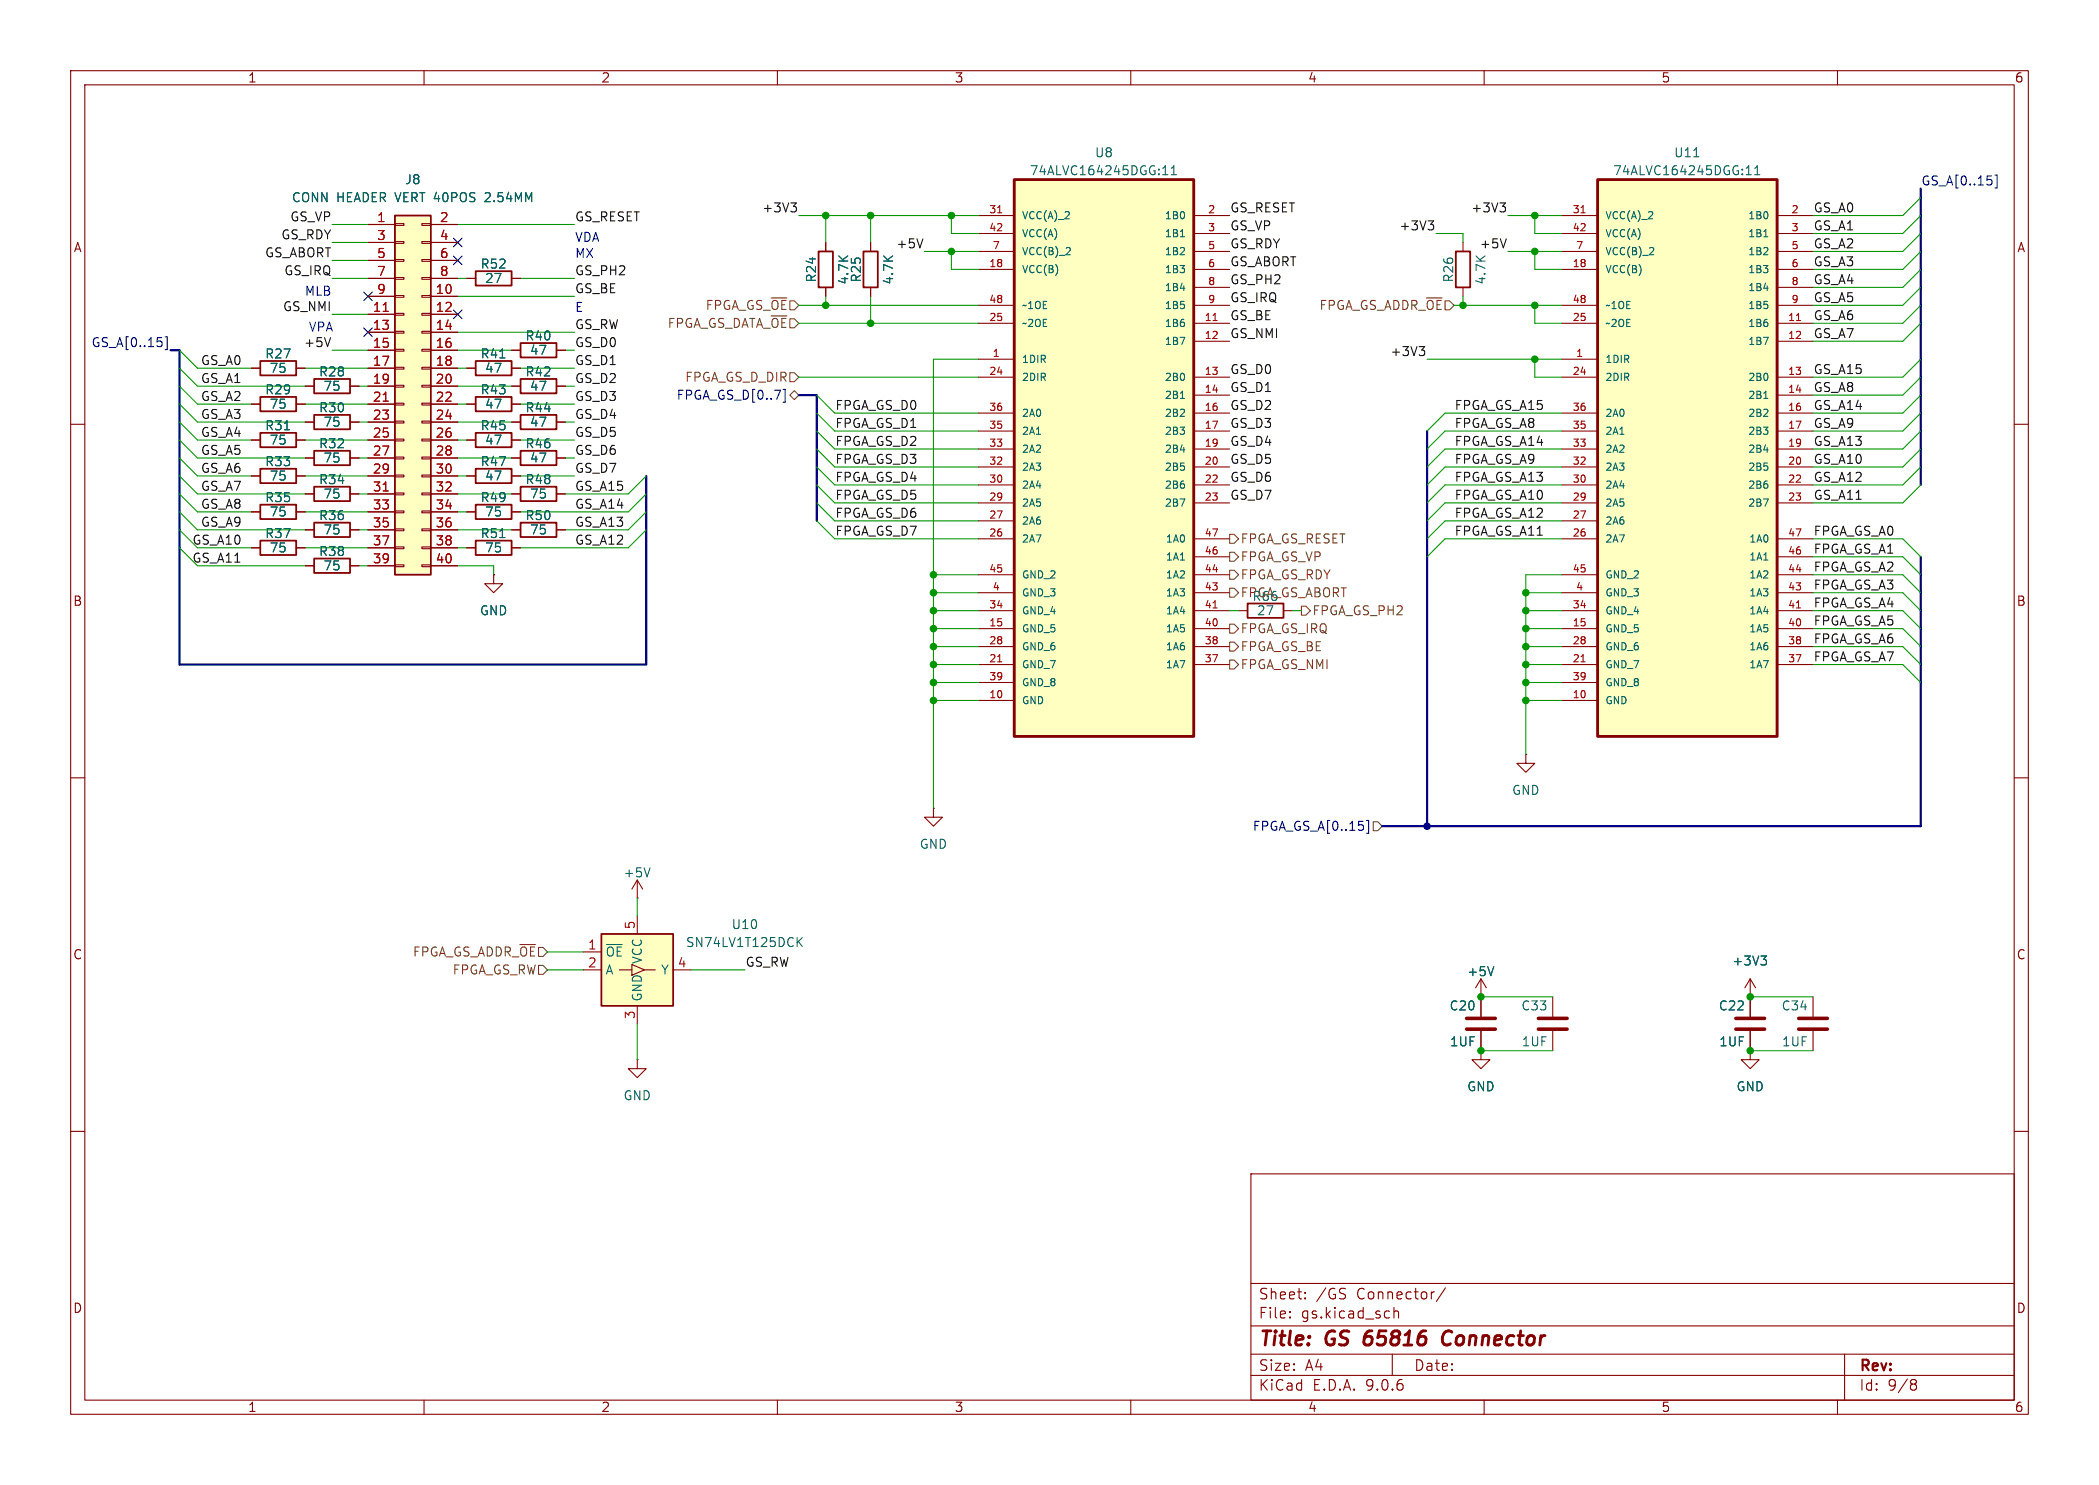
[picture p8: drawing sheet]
<svg xmlns="http://www.w3.org/2000/svg" width="297mm" height="210mm" viewBox="0 0 297 210" stroke-linecap="round" stroke-linejoin="round" font-family="sans-serif">
<g fill="none" stroke="#840000" stroke-width=".15">
<path d="M10 10h277v190h-277zM12 12h273v186h-273zM60 10v2M110 10v2M160 10v2M210 10v2M260 10v2M123.2 34.3v1.3M207 34.3v1.3M35.6 57.2h1.2M35.6 52.1h1.2M41.9 57.2h1.3"/>
<path d="M41.9 52.1h1.3M43.2 59.7h1.2M43.2 54.6h1.2M49.5 59.7h1.3M49.5 54.6h1.3M72.4 59.7h1.3M72.4 54.6h1.3M72.4 49.5h1.3M78.7 59.7h1.3M78.7 54.6h1.3M78.7 49.5h1.3M123.2 40.6v1.3"/>
<path d="M207 40.6v1.3M10 60h2M35.6 62.2h1.2M35.6 67.3h1.2M41.9 62.2h1.3M41.9 67.3h1.3M43.2 64.8h1.2M43.2 74.9h1.2M43.2 69.9h1.2M49.5 64.8h1.3M49.5 74.9h1.3M49.5 69.9h1.3"/>
<path d="M72.4 64.8h1.3M72.4 74.9h1.3M72.4 69.9h1.3M78.7 64.8h1.3M78.7 74.9h1.3M78.7 69.9h1.3M285 60h2M10 110h2M285 110h2M209.5 138.4l-.7 1.3M209.5 138.4l.8 1.3M209.5 138.4v5.4"/>
<path d="M247.6 138.4l-.7 1.3M247.6 138.4l.8 1.3M247.6 138.4v2.6M209.5 141h.1M209.5 148.6v1.3h1.3l-1.3 1.2-1.2-1.2h1.2M209.5 148.6h.1M209.5 145.8v2.8M219.7 141v2.8M219.7 145.8v2.8M247.6 141h.1M247.6 148.6v1.3h1.3l-1.3 1.2-1.2-1.2h1.2M247.6 148.6h.1"/>
<path d="M10 160h2M177 166h108v32h-108zM285 160h2M60 198v2M110 198v2M160 198v2M177 194.5h108M177 191.5h108M177 187.5h108M177 181.5h108M182.5 186.3h.1l-.1 .1M182.5 186.3v.1"/>
<path d="M182.5 185.5v.1M182.5 185.5h.1l-.1 .1M184.7 183.6v.1M184.7 183.6h-.1l.1 .1M184.7 182.8v.1M184.7 182.8h-.1l.1 .1M197 191.5v3M197.2 184.9v1.5M197.2 185.5a.37 .37 0 0 1 .7 .1v.8M204.5 182.1l-1.3 2M210 198v2M260 198v2"/>
<path d="M261 191.5v6.5M270.6 195.1l.4 .1a.31 .31 0 0 1 .2 .3 .31 .31 0 0 1-.3 .2M270.6 195.7h.3M270.9 195.7l.2 .2 .1 .4-.2 .2-.4 .1"/>
</g>
<path d="M193.2 188.7l-.2 1.1 .1 .3 .2 .1M193.3 189.1l-.3 .3M205.1 188.2a1.13 1.13 0 0 0-1 .7 1.13 1.13 0 0 0 .3 1.2l.2 .1 .5-.1" fill="none" stroke="#840000" stroke-width=".4"/>
<g fill="none" stroke="#840000" stroke-width=".25">
<path d="M122.2 35.6h2v5h-2zM206 35.6h2v5h-2zM36.8 56.1h5.1v2.1h-5.1zM36.8 51.1h5.1v2h-5.1zM44.4 58.7h5.1v2h-5.1zM44.4 53.6h5.1v2h-5.1zM73.7 58.7h5v2h-5zM73.7 48.5h5v2h-5zM73.7 53.6h5v2h-5zM36.8 61.2h5.1v2h-5.1zM36.8 66.3h5.1v2h-5.1zM44.4 63.8h5.1v2h-5.1z"/>
<path d="M44.4 73.9h5.1v2h-5.1zM44.4 68.8h5.1v2.1h-5.1zM73.7 73.9h5v2h-5zM73.7 63.8h5v2h-5zM73.7 68.8h5v2.1h-5z"/>
</g>
<path d="M40.2 60.8h.8M211.4 136.7l-.5 1.3M249.2 135.2h.7l-.4 .5M249.7 135.7l.2 .2v.3l-.2 .3" fill="none" stroke="#006464" stroke-width=".15"/>
<path d="M207.5 144h4.1M207.5 145.5h4.1M217.7 144h4M217.7 145.5h4" fill="none" stroke="#840000" stroke-width=".51"/>
<path d="M85.1 132.1h10.1v10.1h-10.1z" fill="#ffffc2"/>
<path d="M85.1 132.1h10.1v10.1h-10.1z" fill="none" stroke="#840000" stroke-width=".25"/>
<path d="M82.5 137.2h2.6M82.5 134.6h2.6M87.6 137.2h1.8M89.4 136.4l1.8 .8-1.8 .7zM90.2 127h.1M90.2 124.5v2.5M90.2 129.5v2.6M90.2 124.5l-.8 1.2M90.2 124.5l.7 1.2M91.2 137.2h1.5M95.2 137.2h2.6M90.2 142.2v2.6" fill="none" stroke="#840000" stroke-width=".15"/>
<path d="M92 122.7l-.4 1.3M113 133.1l.5 .8M113.5 132.6l-.7 .7" fill="none" stroke="#006464" stroke-width=".15"/>
<path d="M143.5 25.4h25.4v78.7h-25.4z" fill="#ffffc2"/>
<path d="M143.5 25.4h25.4v78.7h-25.4z" fill="none" stroke="#840000" stroke-width=".41"/>
<g fill="none" stroke="#840000" stroke-width=".15">
<path d="M138.4 30.5h5.1M138.4 33h5.1M138.4 35.6h5.1M138.4 38.1h5.1M168.9 30.5h5.1M168.9 33h5.1M168.9 35.6h5.1M168.9 38.1h5.1M138.4 43.2h5.1M138.4 45.7h5.1M138.4 50.8h5.1M138.4 53.3h5.1"/>
<path d="M138.4 58.4h5.1M168.9 43.2h5.1M168.9 45.7h5.1M168.9 53.3h5.1M168.9 58.4h5.1M168.9 40.6h5.1M168.9 48.3h5.1M168.9 55.9h5.1M66 72.4h1.3M66 77.5h1.3M66 67.3h1.3M72.4 72.4h1.3"/>
<path d="M72.4 77.5h1.3M72.4 67.3h1.3M138.4 61h5.1M138.4 63.5h5.1M138.4 66h5.1M138.4 68.6h5.1M138.4 71.1h5.1M138.4 73.7h5.1M138.4 76.2h5.1M168.9 61h5.1M168.9 63.5h5.1M168.9 66h5.1"/>
<path d="M168.9 68.6h5.1M168.9 71.1h5.1M168.9 76.2h5.1M168.9 78.7h5.1M43.2 80h1.2M49.5 80h1.3M69.8 81.3v1.3h1.3l-1.3 1.2-1.2-1.2h1.2M69.8 81.3h.1M138.4 81.3h5.1M138.4 83.8h5.1M138.4 86.4h5.1M138.4 88.9h5.1"/>
<path d="M138.4 94h5.1M138.4 96.5h5.1M138.4 99.1h5.1M138.4 91.4h5.1M168.9 81.3h5.1M168.9 83.8h5.1M168.9 86.4h5.1M168.9 88.9h5.1M168.9 94h5.1M168.9 91.4h5.1M175.3 86.4h1.2M181.6 86.4h1.3"/>
<path d="M90.2 149.9v1.2h1.2l-1.2 1.3-1.3-1.3h1.3M90.2 149.9h.1"/>
</g>
<path d="M141.2 30.1h.5M171.6 45.3h.6M141.2 93.6h.5M171.6 86h.6" fill="none" stroke="#a90000" stroke-width=".15"/>
<path d="M151.4 35.1v.1v.2l-.6 .6h.6M164.5 24.7h.8M164.8 23.6l.1-.2v1.3M165.7 24.7h.8M165.7 23.8l.4-.4v1.3M167 33.5h.6M167 56.3h.6M70.7 76h.8M167 79.2h.6" fill="none" stroke="#006464" stroke-width=".15"/>
<path d="M44.4 79h5.1v2h-5.1zM67.3 71.4h5.1v2h-5.1zM67.3 76.5h5.1v2h-5.1zM67.3 66.3h5.1v2h-5.1zM176.5 85.3h5.1v2.1h-5.1z" fill="none" stroke="#840000" stroke-width=".25"/>
<path d="M226.1 25.4h25.4v78.7h-25.4z" fill="#ffffc2"/>
<path d="M226.1 25.4h25.4v78.7h-25.4z" fill="none" stroke="#840000" stroke-width=".41"/>
<g fill="none" stroke="#840000" stroke-width=".15">
<path d="M66 39.4h1.3M72.4 39.4h1.3M221 30.5h5.1M221 33h5.1M221 35.6h5.1M221 38.1h5.1M251.5 30.5h5M251.5 33h5M251.5 35.6h5M251.5 38.1h5M66 57.2h1.3M72.4 57.2h1.3"/>
<path d="M221 43.2h5.1M221 45.7h5.1M221 50.8h5.1M221 53.3h5.1M221 58.4h5.1M251.5 43.2h5M251.5 45.7h5M251.5 53.3h5M251.5 58.4h5M251.5 40.6h5M251.5 48.3h5M251.5 55.9h5"/>
<path d="M66 62.2h1.3M72.4 62.2h1.3M221 61h5.1M221 63.5h5.1M221 66h5.1M221 68.6h5.1M221 71.1h5.1M221 73.7h5.1M221 76.2h5.1M251.5 61h5M251.5 63.5h5M251.5 66h5"/>
<path d="M251.5 68.6h5M251.5 71.1h5M251.5 76.2h5M251.5 78.7h5M221 81.3h5.1M221 83.8h5.1M221 86.4h5.1M221 88.9h5.1M221 94h5.1M221 96.5h5.1M221 99.1h5.1M221 91.4h5.1"/>
<path d="M251.5 81.3h5M251.5 83.8h5M251.5 86.4h5M251.5 88.9h5M251.5 94h5M251.5 91.4h5"/>
</g>
<path d="M223.7 30.1h.6M254.2 45.3h.6M223.7 93.6h.6M254.2 86h.6" fill="none" stroke="#a90000" stroke-width=".15"/>
<path d="M233.9 35.1l.1 .1-.1 .2-.5 .6h.6M239.7 22.2h.7M247.1 24.7h.7M247.3 23.6l.1-.2v1.3M248.3 24.7h.7M248.3 23.8l.3-.4v1.3M249.6 33.5h.6M249.6 56.3h.6M249.6 79.2h.6" fill="none" stroke="#006464" stroke-width=".15"/>
<path d="M67.3 38.4h5.1v2h-5.1zM67.3 56.1h5.1v2.1h-5.1zM67.3 61.2h5.1v2h-5.1z" fill="none" stroke="#840000" stroke-width=".25"/>
<path d="M55.9 30.5h5.1v50.8h-5.1z" fill="#ffffc2"/>
<path d="M55.9 30.5h5.1v50.8h-5.1zM115.8 35.6h2.1v5h-2.1zM67.3 51.1h5.1v2h-5.1zM36.8 76.5h5.1v2h-5.1zM36.8 71.4h5.1v2h-5.1z" fill="none" stroke="#840000" stroke-width=".25"/>
<g fill="none" stroke="#840000" stroke-width=".15">
<path d="M52.1 31.8h3.8M52.1 34.3h3.8M52.1 36.8h3.8M52.1 39.4h3.8M55.9 31.6h1.2v.3h-1.2zM55.9 34.2h1.2v.2h-1.2zM55.9 36.7h1.2v.3h-1.2zM55.9 39.2h1.2v.3h-1.2zM59.7 31.6h1.3v.3h-1.3zM59.7 34.2h1.3v.2h-1.3zM59.7 36.7h1.3v.3h-1.3zM59.7 39.2h1.3v.3h-1.3z"/>
<path d="M61 31.8h3.8M61 34.3h3.8M61 36.8h3.8M61 39.4h3.8M66 39.4h1.3M72.4 39.4h1.3M116.8 34.3v1.3M123.2 34.3v1.3M35.6 52.1h1.2M35.6 57.2h1.2M41.9 52.1h1.3M41.9 57.2h1.3"/>
<path d="M43.2 54.6h1.2M43.2 59.7h1.2M49.5 54.6h1.3M49.5 59.7h1.3M52.1 41.9h3.8M52.1 44.5h3.8M52.1 47h3.8M52.1 49.5h3.8M52.1 52.1h3.8M52.1 54.6h3.8M52.1 57.2h3.8M52.1 59.7h3.8"/>
<path d="M55.9 41.8h1.2v.2h-1.2zM55.9 44.3h1.2v.3h-1.2zM55.9 46.9h1.2v.2h-1.2zM55.9 49.4h1.2v.3h-1.2zM55.9 51.9h1.2v.3h-1.2zM55.9 54.5h1.2v.2h-1.2zM55.9 57h1.2v.3h-1.2zM55.9 59.6h1.2v.2h-1.2zM59.7 41.8h1.3v.2h-1.3zM59.7 44.3h1.3v.3h-1.3zM59.7 46.9h1.3v.2h-1.3zM59.7 49.4h1.3v.3h-1.3z"/>
<path d="M59.7 51.9h1.3v.3h-1.3zM59.7 54.5h1.3v.2h-1.3zM59.7 57h1.3v.3h-1.3zM59.7 59.6h1.3v.2h-1.3zM61 41.9h3.8M61 44.5h3.8M61 47h3.8M61 49.5h3.8M61 52.1h3.8M61 54.6h3.8M61 57.2h3.8M61 59.7h3.8"/>
<path d="M66 52.1h1.3M66 57.2h1.3M72.4 49.5h1.3M72.4 52.1h1.3M72.4 54.6h1.3M72.4 57.2h1.3M72.4 59.7h1.3M78.7 49.5h1.3M78.7 54.6h1.3M78.7 59.7h1.3M116.8 40.6v1.3M123.2 40.6v1.3"/>
<path d="M35.6 62.2h1.2M35.6 67.3h1.2M35.6 72.4h1.2M35.6 77.5h1.2M41.9 62.2h1.3M41.9 67.3h1.3M41.9 72.4h1.3M41.9 77.5h1.3M43.2 64.8h1.2M43.2 69.9h1.2M43.2 74.9h1.2M49.5 64.8h1.3"/>
<path d="M49.5 69.9h1.3M49.5 74.9h1.3M52.1 62.2h3.8M52.1 64.8h3.8M52.1 67.3h3.8M52.1 69.9h3.8M52.1 72.4h3.8M52.1 74.9h3.8M52.1 77.5h3.8M55.9 62.1h1.2v.3h-1.2zM55.9 64.6h1.2v.3h-1.2zM55.9 67.2h1.2v.2h-1.2z"/>
<path d="M55.9 69.7h1.2v.3h-1.2zM55.9 72.3h1.2v.2h-1.2zM55.9 74.8h1.2v.3h-1.2zM55.9 77.3h1.2v.3h-1.2zM55.9 79.9h1.2v.2h-1.2zM59.7 62.1h1.3v.3h-1.3zM59.7 64.6h1.3v.3h-1.3zM59.7 67.2h1.3v.2h-1.3zM59.7 69.7h1.3v.3h-1.3zM59.7 72.3h1.3v.2h-1.3zM59.7 74.8h1.3v.3h-1.3zM59.7 77.3h1.3v.3h-1.3z"/>
<path d="M59.7 79.9h1.3v.2h-1.3zM61 62.2h3.8M61 64.8h3.8M61 67.3h3.8M61 69.9h3.8M61 72.4h3.8M61 74.9h3.8M61 77.5h3.8M66 62.2h1.3M66 67.3h1.3M66 72.4h1.3M66 77.5h1.3"/>
<path d="M72.4 62.2h1.3M72.4 64.8h1.3M72.4 67.3h1.3M72.4 69.9h1.3M72.4 72.4h1.3M72.4 74.9h1.3M72.4 77.5h1.3M78.7 64.8h1.3M78.7 69.9h1.3M78.7 74.9h1.3M43.2 80h1.2M49.5 80h1.3"/>
<path d="M52.1 80h3.8M61 80h3.8M69.8 81.3h.1M132.1 114.3v1.3h1.2l-1.2 1.2-1.3-1.2h1.3M132.1 114.3h.1M215.9 106.7v1.3h1.3l-1.3 1.2-1.3-1.2h1.3M215.9 106.7h.1M209.5 141h.1M209.5 148.6h.1M209.5 141v2.8M209.5 145.8v2.8M247.6 141h.1"/>
<path d="M247.6 148.6h.1M247.6 141v2.8M247.6 145.8v2.8M256.5 141v2.8M256.5 145.8v2.8"/>
</g>
<path d="M54.2 44h.7M54.2 56.7h.7M54.2 69.4h.7" fill="none" stroke="#a90000" stroke-width=".15"/>
<path d="M70.7 50.6h.8M40.2 60.8h.8M70.7 76h.8M211.4 136.7l-.5 1.3M249.2 135.2h.7l-.4 .5M249.7 135.7l.2 .2v.3l-.2 .3" fill="none" stroke="#006464" stroke-width=".15"/>
<path d="M245.6 144h4.1M245.6 145.5h4.1M254.5 144h4.1M254.5 145.5h4.1" fill="none" stroke="#840000" stroke-width=".51"/>
<g fill="none" stroke="#000084" stroke-width=".15">
<path d="M64.2 36.2l1.2 1.2M64.2 33.7l1.2 1.2M65.4 33.7l-1.2 1.2M65.4 36.2l-1.2 1.2M282.3 24.8h.3v1.8h-.3M23.4 47.6h.3v1.8h-.3M51.5 46.4l1.2 1.2M51.5 41.3l1.2 1.2M52.7 46.4l-1.2 1.2M52.7 41.3l-1.2 1.2M64.2 43.8l1.2 1.3M65.4 43.8l-1.2 1.3"/>
<path d="M110.8 55.1h.3v1.8h-.3M193.4 116h.3v1.8h-.3"/>
</g>
<path d="M111.8 55.9l.6-.7 .6 .7-.6 .6zM111.8 52.7h.6l.6 .6-.6 .7h-.6zM174 78.1h.6l.7 .6-.7 .7h-.6zM174 75.6h.6l.7 .6-.7 .6h-.6zM174 93.3h.6l.7 .7-.7 .6h-.6zM174 90.8h.6l.7 .6-.7 .7h-.6zM174 88.3h.6l.7 .6-.7 .6h-.6zM174 80.6h.6l.7 .7-.7 .6h-.6zM174 83.2h.6l.7 .6-.7 .7h-.6zM184.1 85.7h.7l.6 .7-.6 .6h-.7zM194.3 116.2h.6l.7 .6-.7 .7h-.6zM76.2 136.5h.6l.7 .7-.7 .6h-.6z" fill="none" stroke="#725600" stroke-width=".15"/>
<path d="M111.9 28.7h.8l-.4 .5M112.4 29.2l.3 .2v.3l-.3 .3M130.6 33.8l-.4 1.2M202.1 31.2h.8l-.5 .5M202.6 31.7l.3 .3v.3l-.3 .2M212.2 28.7h.8l-.4 .5M212.8 29.2l.2 .2v.3l-.2 .3M213.1 33.8l-.4 1.2M46.8 47.7l-.5 1.3M200.8 49h.8l-.4 .5M201.3 49.5l.3 .2v.3l-.3 .3" fill="none" stroke="#0f0f0f" stroke-width=".15"/>
<path d="M271.8 26.7v41.9M24.1 49.5h1.3v44.5h66v-26.7M113 55.9h2.6v17.8M201.9 61v55.8M271.8 78.7v38.1h-76.2" fill="none" stroke="#000084" stroke-width=".3"/>
<g fill="none" stroke="#009600" stroke-width=".15">
<path d="M47 39.4h5.1M47 31.8h5.1M47 34.3h5.1M47 36.8h5.1M64.8 39.4h1.2M64.8 31.8h16.5M73.7 39.4h7.6M113 30.5h25.4M116.8 30.5v3.8M123.2 30.5v3.8M130.8 35.6h7.6M134.6 35.6v2.5h3.8"/>
<path d="M134.6 30.5v2.5h3.8M203.2 33h3.8v1.3M213.4 35.6h7.6M213.4 30.5h7.6M217.2 30.5v2.5h3.8M217.2 35.6v2.5h3.8M271.8 33l-2.6 2.6h-12.7M271.8 27.9l-2.6 2.6h-12.7M271.8 38.1l-2.6 2.5h-12.7M271.8 35.6l-2.6 2.5h-12.7M271.8 30.5l-2.6 2.5h-12.7M25.4 57.2l2.5 2.5h15.3"/>
<path d="M25.4 59.7l2.5 2.5h7.7M25.4 52.1l2.5 2.5h15.3M25.4 49.5l2.5 2.6h7.7M25.4 54.6l2.5 2.6h7.7M43.2 52.1h8.9M43.2 57.2h8.9M47 49.5h5.1M47 44.5h5.1M50.8 59.7h1.3M50.8 54.6h1.3M64.8 59.7h7.6M64.8 54.6h7.6"/>
<path d="M64.8 52.1h1.2M64.8 57.2h1.2M64.8 49.5h7.6M64.8 41.9h16.5M64.8 47h16.5M73.7 52.1h7.6M73.7 57.2h7.6M80 59.7h1.3M80 54.6h1.3M80 49.5h1.3M113 53.3h25.4M113 43.2h25.4"/>
<path d="M113 45.7h25.4M115.6 58.4l2.5 2.6h20.3M115.6 55.9l2.5 2.5h20.3M116.8 41.9v1.3M123.2 41.9v3.8M138.4 50.8h-6.3v63.5M201.9 50.8h19.1M207 41.9v1.3h14M217.2 50.8v2.5h3.8M217.2 43.2v2.5h3.8M221 58.4h-16.5l-2.6 2.6M271.8 58.4l-2.6 2.6h-12.7"/>
<path d="M271.8 55.9l-2.6 2.5h-12.7M271.8 50.8l-2.6 2.5h-12.7M271.8 53.3l-2.6 2.6h-12.7M271.8 40.6l-2.6 2.6h-12.7M271.8 43.2l-2.6 2.5h-12.7M271.8 45.7l-2.6 2.6h-12.7M25.4 64.8l2.5 2.5h7.7M25.4 62.2l2.5 2.6h15.3M25.4 77.5l2.5 2.5h15.3M25.4 69.9l2.5 2.5h7.7M25.4 74.9l2.5 2.6h7.7M25.4 72.4l2.5 2.5h15.3"/>
<path d="M25.4 67.3l2.5 2.6h15.3M43.2 67.3h8.9M43.2 62.2h8.9M43.2 72.4h8.9M43.2 77.5h8.9M50.8 64.8h1.3M50.8 74.9h1.3M50.8 69.9h1.3M64.8 67.3h1.2M64.8 62.2h1.2M64.8 64.8h7.6M64.8 72.4h1.2"/>
<path d="M64.8 77.5h1.2M64.8 74.9h7.6M64.8 69.9h7.6M73.7 67.3h7.6M73.7 62.2h7.6M80 64.8h1.3M91.4 69.9l-2.5 2.5h-15.2M91.4 74.9l-2.5 2.6h-15.2M91.4 72.4l-2.5 2.5h-8.9M91.4 67.3l-2.5 2.6h-8.9M115.6 63.5l2.5 2.5h20.3M115.6 73.7l2.5 2.5h20.3"/>
<path d="M115.6 68.6l2.5 2.5h20.3M115.6 66l2.5 2.6h20.3M115.6 61l2.5 2.5h20.3M115.6 71.1l2.5 2.6h20.3M221 66h-16.5l-2.6 2.6M221 61h-16.5l-2.6 2.5M221 76.2h-16.5l-2.6 2.5M221 71.1h-16.5l-2.6 2.6M221 68.6h-16.5l-2.6 2.5M221 63.5h-16.5l-2.6 2.5M221 73.7h-16.5l-2.6 2.5M256.5 76.2h12.7l2.6 2.5"/>
<path d="M256.5 78.7h12.7l2.6 2.6M271.8 63.5l-2.6 2.5h-12.7M271.8 68.6l-2.6 2.5h-12.7M271.8 66l-2.6 2.6h-12.7M271.8 61l-2.6 2.5h-12.7M50.8 80h1.3M64.8 80h5v1.3M132.1 96.5h6.3M132.1 94h6.3M132.1 88.9h6.3M132.1 91.4h6.3M132.1 86.4h6.3"/>
<path d="M132.1 83.8h6.3M132.1 81.3h6.3M132.1 99.1h6.3M174 86.4h1.3M182.9 86.4h1.2M215.9 96.5h5.1M215.9 94h5.1M215.9 88.9h5.1M215.9 91.4h5.1M215.9 86.4h5.1M215.9 83.8h5.1M215.9 99.1h5.1"/>
<path d="M221 81.3h-5.1v25.4M256.5 94h12.7l2.6 2.5M256.5 88.9h12.7l2.6 2.5M256.5 91.4h12.7l2.6 2.6M256.5 86.4h12.7l2.6 2.5M256.5 83.8h12.7l2.6 2.6M256.5 81.3h12.7l2.6 2.5M77.5 137.2h5M77.5 134.6h5M90.2 127v2.5M97.8 137.2h7.6M90.2 144.8v5.1"/>
<path d="M209.5 141h10.2M209.5 148.6h10.2M247.6 141h8.9M247.6 148.6h8.9"/>
</g>
<g fill="#009600" stroke="#009600" stroke-width=".15">
<circle cx="209.5" cy="141" r=".46"/>
<circle cx="215.9" cy="99.1" r=".46"/>
<circle cx="215.9" cy="96.5" r=".46"/>
<circle cx="215.9" cy="88.9" r=".46"/>
<circle cx="215.9" cy="94" r=".46"/>
<circle cx="215.9" cy="91.4" r=".46"/>
<circle cx="215.9" cy="83.8" r=".46"/>
<circle cx="247.6" cy="141" r=".46"/>
<circle cx="247.6" cy="148.6" r=".46"/>
<circle cx="209.5" cy="148.6" r=".46"/>
<circle cx="217.2" cy="35.6" r=".46"/>
<circle cx="217.2" cy="30.5" r=".46"/>
<circle cx="217.2" cy="50.8" r=".46"/>
<circle cx="217.2" cy="43.2" r=".46"/>
<circle cx="207" cy="43.2" r=".46"/>
<circle cx="215.9" cy="86.4" r=".46"/>
<circle cx="132.1" cy="81.3" r=".46"/>
<circle cx="132.1" cy="99.1" r=".46"/>
<circle cx="132.1" cy="96.5" r=".46"/>
<circle cx="132.1" cy="88.9" r=".46"/>
<circle cx="132.1" cy="86.4" r=".46"/>
<circle cx="132.1" cy="83.8" r=".46"/>
<circle cx="132.1" cy="94" r=".46"/>
<circle cx="132.1" cy="91.4" r=".46"/>
<circle cx="116.8" cy="30.5" r=".46"/>
<circle cx="116.8" cy="43.2" r=".46"/>
<circle cx="134.6" cy="35.6" r=".46"/>
<circle cx="123.2" cy="45.7" r=".46"/>
<circle cx="123.2" cy="30.5" r=".46"/>
<circle cx="134.6" cy="30.5" r=".46"/>
</g>
<circle cx="201.9" cy="116.8" r=".46" fill="#000084" stroke="#000084" stroke-width=".15"/>
<g font-size="2.8" fill="#840000">
<text x="178" y="190.9">Title:</text>
<text x="187.7" y="190.9">GS</text>
<text x="193.9" y="190.9">65816</text>
<text x="205.7" y="190.9">Connector</text>
</g>
<g font-size="2.1" fill="#840000">
<text x="178" y="184">Sheet:</text>
<text x="186.2" y="184">/GS</text>
<text x="192" y="184">Connector/</text>
<text x="178" y="186.7">File:</text>
<text x="184.1" y="186.7">gs.kicad_sch</text>
<text x="178" y="196.9">KiCad</text>
<text x="178" y="194.1">Size:</text>
<text x="184.7" y="194.1">A4</text>
<text x="185.7" y="196.9">E.D.A.</text>
<text x="193.3" y="196.9">9.0.6</text>
<text x="200" y="194.1">Date:</text>
<text x="263" y="194.3">Rev:</text>
<text x="263" y="196.9">Id:</text>
<text x="267.1" y="196.9">9/8</text>
</g>
<g font-size="1.8" fill="#840000">
<text x="35" y="11.9">1</text>
<text x="85" y="11.9">2</text>
<text x="135" y="11.9">3</text>
<text x="185" y="11.9">4</text>
<text x="235" y="11.9">5</text>
<text x="285" y="11.9">6</text>
<text x="10.3" y="35.9">A</text>
<text x="285.3" y="35.9">A</text>
<text x="10.3" y="85.9">B</text>
<text x="285.3" y="85.9">B</text>
<text x="10.3" y="135.9">C</text>
<text x="285.3" y="135.9">C</text>
<text x="10.3" y="185.9">D</text>
<text x="285.3" y="185.9">D</text>
<text x="35" y="199.9">1</text>
<text x="85" y="199.9">2</text>
<text x="135" y="199.9">3</text>
<text x="185" y="199.9">4</text>
<text x="235" y="199.9">5</text>
<text x="285" y="199.9">6</text>
</g>
<g font-size="1.8" fill="#006464">
<text x="154.8" y="22.5">U8</text>
<text x="236.8" y="22.5">U11</text>
<text x="41.2" y="28.8">CONN HEADER VERT 40POS</text>
<text x="57.2" y="26.3">J8</text>
<text x="69.1" y="28.8">2.54MM</text>
<text x="145.6" y="25">74ALVC164245DGG:11</text>
<text x="228.2" y="25">74ALVC164245DGG:11</text>
<text x="67.9" y="38.2">R52</text>
<text x="68.5" y="40.2">27</text>
<text x="115.7" y="40" transform="rotate(-90 115.7 40)">R24</text>
<text x="120.2" y="40.3" transform="rotate(-90 120.2 40.3)">4.7K</text>
<text x="122" y="40" transform="rotate(-90 122 40)">R25</text>
<text x="126.6" y="40.3" transform="rotate(-90 126.6 40.3)">4.7K</text>
<text x="205.8" y="40" transform="rotate(-90 205.8 40)">R26</text>
<text x="210.4" y="40.3" transform="rotate(-90 210.4 40.3)">4.7K</text>
<text x="37.4" y="50.9">R27</text>
<text x="38.1" y="52.9">75</text>
<text x="45" y="53.4">R28</text>
<text x="67.9" y="50.9">R41</text>
<text x="68.5" y="52.9">47</text>
<text x="74.3" y="48.4">R40</text>
<text x="74.3" y="53.4">R42</text>
<text x="74.9" y="50.4">47</text>
<text x="37.4" y="56">R29</text>
<text x="38.1" y="58">75</text>
<text x="45" y="58.5">R30</text>
<text x="45.7" y="55.5">75</text>
<text x="67.9" y="56">R43</text>
<text x="68.5" y="58">47</text>
<text x="74.3" y="58.5">R44</text>
<text x="74.9" y="55.5">47</text>
<text x="37.4" y="61.1">R31</text>
<text x="38.1" y="63.1">75</text>
<text x="45" y="63.6">R32</text>
<text x="45.7" y="60.6">75</text>
<text x="45.7" y="65.6">75</text>
<text x="67.9" y="61.1">R45</text>
<text x="68.5" y="63.1">47</text>
<text x="74.3" y="63.6">R46</text>
<text x="74.9" y="60.6">47</text>
<text x="74.9" y="65.6">47</text>
<text x="37.4" y="66.1">R33</text>
<text x="37.4" y="71.2">R35</text>
<text x="38.1" y="68.2">75</text>
<text x="45" y="68.7">R34</text>
<text x="45.7" y="70.7">75</text>
<text x="67.9" y="71.2">R49</text>
<text x="67.9" y="66.1">R47</text>
<text x="68.5" y="68.2">47</text>
<text x="74.3" y="68.7">R48</text>
<text x="74.9" y="70.7">75</text>
<text x="37.4" y="76.3">R37</text>
<text x="38.1" y="73.3">75</text>
<text x="45" y="73.8">R36</text>
<text x="45.7" y="75.8">75</text>
<text x="67.9" y="76.3">R51</text>
<text x="68.5" y="73.3">75</text>
<text x="74.3" y="73.8">R50</text>
<text x="74.9" y="75.8">75</text>
<text x="38.1" y="78.3">75</text>
<text x="45" y="78.8">R38</text>
<text x="45.7" y="80.9">75</text>
<text x="68.5" y="78.3">75</text>
<text x="67.8" y="87.2">GND</text>
<text x="177.8" y="87.2">27</text>
<text x="213.9" y="112.6">GND</text>
<text x="88.1" y="124.3">+5V</text>
<text x="130" y="120.2">GND</text>
<text x="103.4" y="131.6">U10</text>
<text x="85.6" y="135.5">~{OE}</text>
<text x="91" y="136.4" transform="rotate(-90 91 136.4)">VCC</text>
<text x="97" y="134.1">SN74LV1T125DCK</text>
<text x="245" y="136.8">+3V3</text>
<text x="85.6" y="138">A</text>
<text x="91" y="141.7" transform="rotate(-90 91 141.7)">GND</text>
<text x="93.5" y="138">Y</text>
<text x="205" y="143.1">C20</text>
<text x="207.5" y="138.3">+5V</text>
<text x="215.2" y="143.1">C33</text>
<text x="243.1" y="143.1">C22</text>
<text x="252" y="143.1">C34</text>
<text x="205.1" y="148.2">1UF</text>
<text x="215.2" y="148.2">1UF</text>
<text x="243.2" y="148.2">1UF</text>
<text x="252.1" y="148.2">1UF</text>
<text x="88.1" y="155.8">GND</text>
<text x="207.5" y="154.5">GND</text>
<text x="245.6" y="154.5">GND</text>
</g>
<g font-size="1.8" fill="#000084">
<text x="271.8" y="26.3">GS_A[0..15]</text>
<text x="12.9" y="49.2">GS_A[0..15]</text>
<text x="95.6" y="56.7">FPGA_GS_D[0..7]</text>
<text x="177.2" y="117.7">FPGA_GS_A[0..15]</text>
</g>
<g font-size="1.8" fill="#0f0f0f">
<text x="39.7" y="33.9">GS_RDY</text>
<text x="41" y="31.4">GS_VP</text>
<text x="81.3" y="31.4">GS_RESET</text>
<text x="107.7" y="30.1">+3V3</text>
<text x="126.7" y="35.2">+5V</text>
<text x="174" y="30.1">GS_RESET</text>
<text x="174" y="35.2">GS_RDY</text>
<text x="174" y="32.7">GS_VP</text>
<text x="197.9" y="32.7">+3V3</text>
<text x="208.1" y="30.1">+3V3</text>
<text x="209.3" y="35.2">+5V</text>
<text x="256.5" y="35.2">GS_A2</text>
<text x="256.5" y="30.1">GS_A0</text>
<text x="256.5" y="32.7">GS_A1</text>
<text x="37.4" y="36.5">GS_ABORT</text>
<text x="40.1" y="39">GS_IRQ</text>
<text x="81.3" y="39">GS_PH2</text>
<text x="81.3" y="41.6">GS_BE</text>
<text x="174" y="40.3">GS_PH2</text>
<text x="174" y="37.8">GS_ABORT</text>
<text x="256.5" y="40.3">GS_A4</text>
<text x="256.5" y="37.8">GS_A3</text>
<text x="40" y="44.1">GS_NMI</text>
<text x="81.3" y="46.6">GS_RW</text>
<text x="174" y="42.8">GS_IRQ</text>
<text x="174" y="47.9">GS_NMI</text>
<text x="174" y="45.4">GS_BE</text>
<text x="256.5" y="45.4">GS_A6</text>
<text x="256.5" y="42.8">GS_A5</text>
<text x="256.5" y="47.9">GS_A7</text>
<text x="28.3" y="51.7">GS_A0</text>
<text x="42.9" y="49.2">+5V</text>
<text x="81.3" y="49.2">GS_D0</text>
<text x="81.3" y="51.7">GS_D1</text>
<text x="174" y="53">GS_D0</text>
<text x="196.6" y="50.5">+3V3</text>
<text x="256.5" y="53">GS_A15</text>
<text x="28.3" y="56.8">GS_A2</text>
<text x="28.3" y="59.3">GS_A3</text>
<text x="28.3" y="54.3">GS_A1</text>
<text x="81.3" y="54.3">GS_D2</text>
<text x="81.3" y="59.3">GS_D4</text>
<text x="81.3" y="56.8">GS_D3</text>
<text x="118.1" y="58.1">FPGA_GS_D0</text>
<text x="174" y="58.1">GS_D2</text>
<text x="174" y="55.5">GS_D1</text>
<text x="205.7" y="58.1">FPGA_GS_A15</text>
<text x="256.5" y="58.1">GS_A14</text>
<text x="256.5" y="55.5">GS_A8</text>
<text x="28.3" y="64.4">GS_A5</text>
<text x="28.3" y="61.9">GS_A4</text>
<text x="81.3" y="61.9">GS_D5</text>
<text x="81.3" y="64.4">GS_D6</text>
<text x="118.1" y="63.2">FPGA_GS_D2</text>
<text x="118.1" y="60.6">FPGA_GS_D1</text>
<text x="118.1" y="65.7">FPGA_GS_D3</text>
<text x="174" y="63.2">GS_D4</text>
<text x="174" y="65.7">GS_D5</text>
<text x="174" y="60.6">GS_D3</text>
<text x="205.7" y="60.6">FPGA_GS_A8</text>
<text x="205.7" y="65.7">FPGA_GS_A9</text>
<text x="205.7" y="63.2">FPGA_GS_A14</text>
<text x="256.5" y="60.6">GS_A9</text>
<text x="256.5" y="63.2">GS_A13</text>
<text x="256.5" y="65.7">GS_A10</text>
<text x="28.3" y="67">GS_A6</text>
<text x="28.3" y="69.5">GS_A7</text>
<text x="81.3" y="69.5">GS_A15</text>
<text x="81.3" y="67">GS_D7</text>
<text x="118.1" y="70.8">FPGA_GS_D5</text>
<text x="118.1" y="68.2">FPGA_GS_D4</text>
<text x="174" y="68.2">GS_D6</text>
<text x="174" y="70.8">GS_D7</text>
<text x="205.7" y="70.8">FPGA_GS_A10</text>
<text x="205.7" y="68.2">FPGA_GS_A13</text>
<text x="256.5" y="70.8">GS_A11</text>
<text x="256.5" y="68.2">GS_A12</text>
<text x="27.1" y="77.1">GS_A10</text>
<text x="28.3" y="74.6">GS_A9</text>
<text x="28.3" y="72">GS_A8</text>
<text x="81.3" y="72">GS_A14</text>
<text x="81.3" y="77.1">GS_A12</text>
<text x="81.3" y="74.6">GS_A13</text>
<text x="118.1" y="73.3">FPGA_GS_D6</text>
<text x="118.1" y="75.9">FPGA_GS_D7</text>
<text x="205.7" y="75.9">FPGA_GS_A11</text>
<text x="205.7" y="73.3">FPGA_GS_A12</text>
<text x="256.5" y="75.9">FPGA_GS_A0</text>
<text x="27.1" y="79.7">GS_A11</text>
<text x="256.5" y="83.5">FPGA_GS_A3</text>
<text x="256.5" y="80.9">FPGA_GS_A2</text>
<text x="256.5" y="78.4">FPGA_GS_A1</text>
<text x="256.5" y="88.6">FPGA_GS_A5</text>
<text x="256.5" y="86">FPGA_GS_A4</text>
<text x="256.5" y="91.1">FPGA_GS_A6</text>
<text x="256.5" y="93.6">FPGA_GS_A7</text>
<text x="105.4" y="136.8">GS_RW</text>
</g>
<g font-size="1.8" fill="#a90000">
<text x="53.3" y="31.5">1</text>
<text x="53.3" y="34">3</text>
<text x="62.2" y="31.5">2</text>
<text x="62.2" y="34">4</text>
<text x="53.3" y="36.6">5</text>
<text x="53.3" y="39.1">7</text>
<text x="53.3" y="41.7">9</text>
<text x="61.6" y="41.7">10</text>
<text x="62.2" y="36.6">6</text>
<text x="62.2" y="39.1">8</text>
<text x="52.7" y="44.2">11</text>
<text x="52.7" y="46.7">13</text>
<text x="61.6" y="44.2">12</text>
<text x="61.6" y="46.7">14</text>
<text x="52.7" y="49.3">15</text>
<text x="52.7" y="51.8">17</text>
<text x="61.6" y="49.3">16</text>
<text x="61.6" y="51.8">18</text>
<text x="52.7" y="54.4">19</text>
<text x="52.7" y="56.9">21</text>
<text x="52.7" y="59.4">23</text>
<text x="61.6" y="54.4">20</text>
<text x="61.6" y="56.9">22</text>
<text x="61.6" y="59.4">24</text>
<text x="52.7" y="62">25</text>
<text x="52.7" y="64.5">27</text>
<text x="61.6" y="62">26</text>
<text x="61.6" y="64.5">28</text>
<text x="52.7" y="67.1">29</text>
<text x="52.7" y="69.6">31</text>
<text x="61.6" y="67.1">30</text>
<text x="61.6" y="69.6">32</text>
<text x="52.7" y="72.1">33</text>
<text x="52.7" y="74.7">35</text>
<text x="52.7" y="77.2">37</text>
<text x="61.6" y="72.1">34</text>
<text x="61.6" y="74.7">36</text>
<text x="61.6" y="77.2">38</text>
<text x="52.7" y="79.8">39</text>
<text x="61.6" y="79.8">40</text>
<text x="89.9" y="131.5" transform="rotate(-90 89.9 131.5)">5</text>
<text x="83.1" y="134.4">1</text>
<text x="83.1" y="136.9">2</text>
<text x="95.8" y="136.9">4</text>
<text x="89.9" y="144.2" transform="rotate(-90 89.9 144.2)">3</text>
</g>
<g font-size="1.8" fill="#0000c2">
<text x="81.3" y="34.3">VDA</text>
<text x="43" y="41.9">MLB</text>
<text x="81.3" y="36.6">MX</text>
<text x="43.6" y="47">VPA</text>
<text x="81.3" y="44.2">E</text>
</g>
<g font-size="1.8" fill="#725600">
<text x="94.4" y="46.6">FPGA_GS_DATA_~{OE}</text>
<text x="99.8" y="44">FPGA_GS_~{OE}</text>
<text x="96.9" y="54.2">FPGA_GS_D_DIR</text>
<text x="175.5" y="77.1">FPGA_GS_RESET</text>
<text x="175.5" y="82.1">FPGA_GS_RDY</text>
<text x="175.5" y="79.6">FPGA_GS_VP</text>
<text x="175.5" y="89.8">FPGA_GS_IRQ</text>
<text x="175.5" y="84.7">FPGA_GS_ABORT</text>
<text x="177.1" y="85.2">R66</text>
<text x="185.6" y="87.2">FPGA_GS_PH2</text>
<text x="175.5" y="94.8">FPGA_GS_NMI</text>
<text x="175.5" y="92.3">FPGA_GS_BE</text>
<text x="58.3" y="135.5">FPGA_GS_ADDR_~{OE}</text>
<text x="64" y="138">FPGA_GS_RW</text>
</g>
<text font-size="1.8" fill="#009600" x="186.6" y="44">FPGA_GS_ADDR_~{OE}</text>
<g font-size="1.4" fill="#a90000">
<text x="139.9" y="30.2">31</text>
<text x="139.9" y="32.8">42</text>
<text x="140.4" y="35.3">7</text>
<text x="170.8" y="30.2">2</text>
<text x="170.8" y="32.8">3</text>
<text x="170.8" y="35.3">5</text>
<text x="222.4" y="30.2">31</text>
<text x="222.4" y="32.8">42</text>
<text x="222.9" y="35.3">7</text>
<text x="253.4" y="30.2">2</text>
<text x="253.4" y="32.8">3</text>
<text x="253.4" y="35.3">5</text>
<text x="139.9" y="37.8">18</text>
<text x="170.8" y="37.8">6</text>
<text x="170.8" y="40.4">8</text>
<text x="222.4" y="37.8">18</text>
<text x="253.4" y="37.8">6</text>
<text x="253.4" y="40.4">8</text>
<text x="139.9" y="42.9">48</text>
<text x="139.9" y="45.5">25</text>
<text x="170.4" y="45.5">11</text>
<text x="170.8" y="42.9">9</text>
<text x="222.4" y="42.9">48</text>
<text x="222.4" y="45.5">25</text>
<text x="252.9" y="45.5">11</text>
<text x="253.4" y="42.9">9</text>
<text x="139.9" y="53.1">24</text>
<text x="140.4" y="50.5">1</text>
<text x="170.4" y="48">12</text>
<text x="170.4" y="53.1">13</text>
<text x="222.4" y="53.1">24</text>
<text x="222.9" y="50.5">1</text>
<text x="252.9" y="48">12</text>
<text x="252.9" y="53.1">13</text>
<text x="139.9" y="58.2">36</text>
<text x="170.4" y="55.6">14</text>
<text x="170.4" y="58.2">16</text>
<text x="222.4" y="58.2">36</text>
<text x="252.9" y="55.6">14</text>
<text x="252.9" y="58.2">16</text>
<text x="139.9" y="60.7">35</text>
<text x="139.9" y="63.2">33</text>
<text x="139.9" y="65.8">32</text>
<text x="170.4" y="60.7">17</text>
<text x="170.4" y="63.2">19</text>
<text x="170.4" y="65.8">20</text>
<text x="222.4" y="60.7">35</text>
<text x="222.4" y="63.2">33</text>
<text x="222.4" y="65.8">32</text>
<text x="252.9" y="60.7">17</text>
<text x="252.9" y="63.2">19</text>
<text x="252.9" y="65.8">20</text>
<text x="139.9" y="68.3">30</text>
<text x="139.9" y="70.9">29</text>
<text x="170.4" y="68.3">22</text>
<text x="170.4" y="70.9">23</text>
<text x="222.4" y="68.3">30</text>
<text x="222.4" y="70.9">29</text>
<text x="252.9" y="68.3">22</text>
<text x="252.9" y="70.9">23</text>
<text x="139.9" y="73.4">27</text>
<text x="139.9" y="75.9">26</text>
<text x="170.4" y="75.9">47</text>
<text x="222.4" y="73.4">27</text>
<text x="222.4" y="75.9">26</text>
<text x="252.9" y="75.9">47</text>
<text x="139.9" y="81">45</text>
<text x="140.4" y="83.6">4</text>
<text x="170.4" y="78.5">46</text>
<text x="170.4" y="81">44</text>
<text x="170.4" y="83.6">43</text>
<text x="222.4" y="81">45</text>
<text x="222.9" y="83.6">4</text>
<text x="252.9" y="78.5">46</text>
<text x="252.9" y="81">44</text>
<text x="252.9" y="83.6">43</text>
<text x="139.9" y="86.1">34</text>
<text x="139.9" y="88.6">15</text>
<text x="170.4" y="86.1">41</text>
<text x="170.4" y="88.6">40</text>
<text x="222.4" y="86.1">34</text>
<text x="222.4" y="88.6">15</text>
<text x="252.9" y="86.1">41</text>
<text x="252.9" y="88.6">40</text>
<text x="139.9" y="93.7">21</text>
<text x="139.9" y="91.2">28</text>
<text x="170.4" y="91.2">38</text>
<text x="170.4" y="93.7">37</text>
<text x="222.4" y="93.7">21</text>
<text x="222.4" y="91.2">28</text>
<text x="252.9" y="91.2">38</text>
<text x="252.9" y="93.7">37</text>
<text x="139.9" y="96.3">39</text>
<text x="139.9" y="98.8">10</text>
<text x="222.4" y="96.3">39</text>
<text x="222.4" y="98.8">10</text>
</g>
<g font-size="1.4" fill="#006464">
<text x="144.5" y="31.2">VCC(A)_2</text>
<text x="144.5" y="33.8">VCC(A)</text>
<text x="164.7" y="31.2">1B0</text>
<text x="164.7" y="33.8">1B1</text>
<text x="227.1" y="31.2">VCC(A)_2</text>
<text x="227.1" y="33.8">VCC(A)</text>
<text x="247.2" y="31.2">1B0</text>
<text x="247.2" y="33.8">1B1</text>
<text x="144.5" y="36.3">VCC(B)_2</text>
<text x="144.5" y="38.8">VCC(B)</text>
<text x="164.7" y="36.3">1B2</text>
<text x="164.7" y="38.8">1B3</text>
<text x="164.7" y="41.4">1B4</text>
<text x="227.1" y="36.3">VCC(B)_2</text>
<text x="227.1" y="38.8">VCC(B)</text>
<text x="247.2" y="36.3">1B2</text>
<text x="247.2" y="38.8">1B3</text>
<text x="247.2" y="41.4">1B4</text>
<text x="144.5" y="43.9">~1OE</text>
<text x="144.5" y="46.5">~2OE</text>
<text x="164.7" y="43.9">1B5</text>
<text x="164.7" y="46.5">1B6</text>
<text x="227.1" y="43.9">~1OE</text>
<text x="227.1" y="46.5">~2OE</text>
<text x="247.2" y="43.9">1B5</text>
<text x="247.2" y="46.5">1B6</text>
<text x="144.5" y="51.5">1DIR</text>
<text x="164.7" y="49">1B7</text>
<text x="227.1" y="51.5">1DIR</text>
<text x="247.2" y="49">1B7</text>
<text x="144.5" y="54.1">2DIR</text>
<text x="144.5" y="59.2">2A0</text>
<text x="164.7" y="54.1">2B0</text>
<text x="164.7" y="56.6">2B1</text>
<text x="164.7" y="59.2">2B2</text>
<text x="227.1" y="54.1">2DIR</text>
<text x="227.1" y="59.2">2A0</text>
<text x="247.2" y="54.1">2B0</text>
<text x="247.2" y="56.6">2B1</text>
<text x="247.2" y="59.2">2B2</text>
<text x="144.5" y="61.7">2A1</text>
<text x="144.5" y="64.2">2A2</text>
<text x="164.7" y="61.7">2B3</text>
<text x="164.7" y="64.2">2B4</text>
<text x="227.1" y="61.7">2A1</text>
<text x="227.1" y="64.2">2A2</text>
<text x="247.2" y="61.7">2B3</text>
<text x="247.2" y="64.2">2B4</text>
<text x="144.5" y="66.8">2A3</text>
<text x="144.5" y="69.3">2A4</text>
<text x="144.5" y="71.9">2A5</text>
<text x="164.7" y="66.8">2B5</text>
<text x="164.7" y="69.3">2B6</text>
<text x="164.7" y="71.9">2B7</text>
<text x="227.1" y="66.8">2A3</text>
<text x="227.1" y="69.3">2A4</text>
<text x="227.1" y="71.9">2A5</text>
<text x="247.2" y="66.8">2B5</text>
<text x="247.2" y="69.3">2B6</text>
<text x="247.2" y="71.9">2B7</text>
<text x="144.5" y="74.4">2A6</text>
<text x="144.5" y="76.9">2A7</text>
<text x="164.8" y="76.9">1A0</text>
<text x="227.1" y="74.4">2A6</text>
<text x="227.1" y="76.9">2A7</text>
<text x="247.4" y="76.9">1A0</text>
<text x="144.5" y="82">GND_2</text>
<text x="164.8" y="79.5">1A1</text>
<text x="164.8" y="82">1A2</text>
<text x="227.1" y="82">GND_2</text>
<text x="247.4" y="79.5">1A1</text>
<text x="247.4" y="82">1A2</text>
<text x="144.5" y="84.6">GND_3</text>
<text x="144.5" y="87.1">GND_4</text>
<text x="144.5" y="89.6">GND_5</text>
<text x="164.8" y="84.6">1A3</text>
<text x="164.8" y="87.1">1A4</text>
<text x="164.8" y="89.6">1A5</text>
<text x="227.1" y="84.6">GND_3</text>
<text x="227.1" y="87.1">GND_4</text>
<text x="227.1" y="89.6">GND_5</text>
<text x="247.4" y="84.6">1A3</text>
<text x="247.4" y="87.1">1A4</text>
<text x="247.4" y="89.6">1A5</text>
<text x="144.5" y="94.7">GND_7</text>
<text x="144.5" y="92.2">GND_6</text>
<text x="164.8" y="92.2">1A6</text>
<text x="164.8" y="94.7">1A7</text>
<text x="227.1" y="94.7">GND_7</text>
<text x="227.1" y="92.2">GND_6</text>
<text x="247.4" y="92.2">1A6</text>
<text x="247.4" y="94.7">1A7</text>
<text x="144.5" y="97.3">GND_8</text>
<text x="144.5" y="99.8">GND</text>
<text x="227.1" y="97.3">GND_8</text>
<text x="227.1" y="99.8">GND</text>
</g>
</svg>
